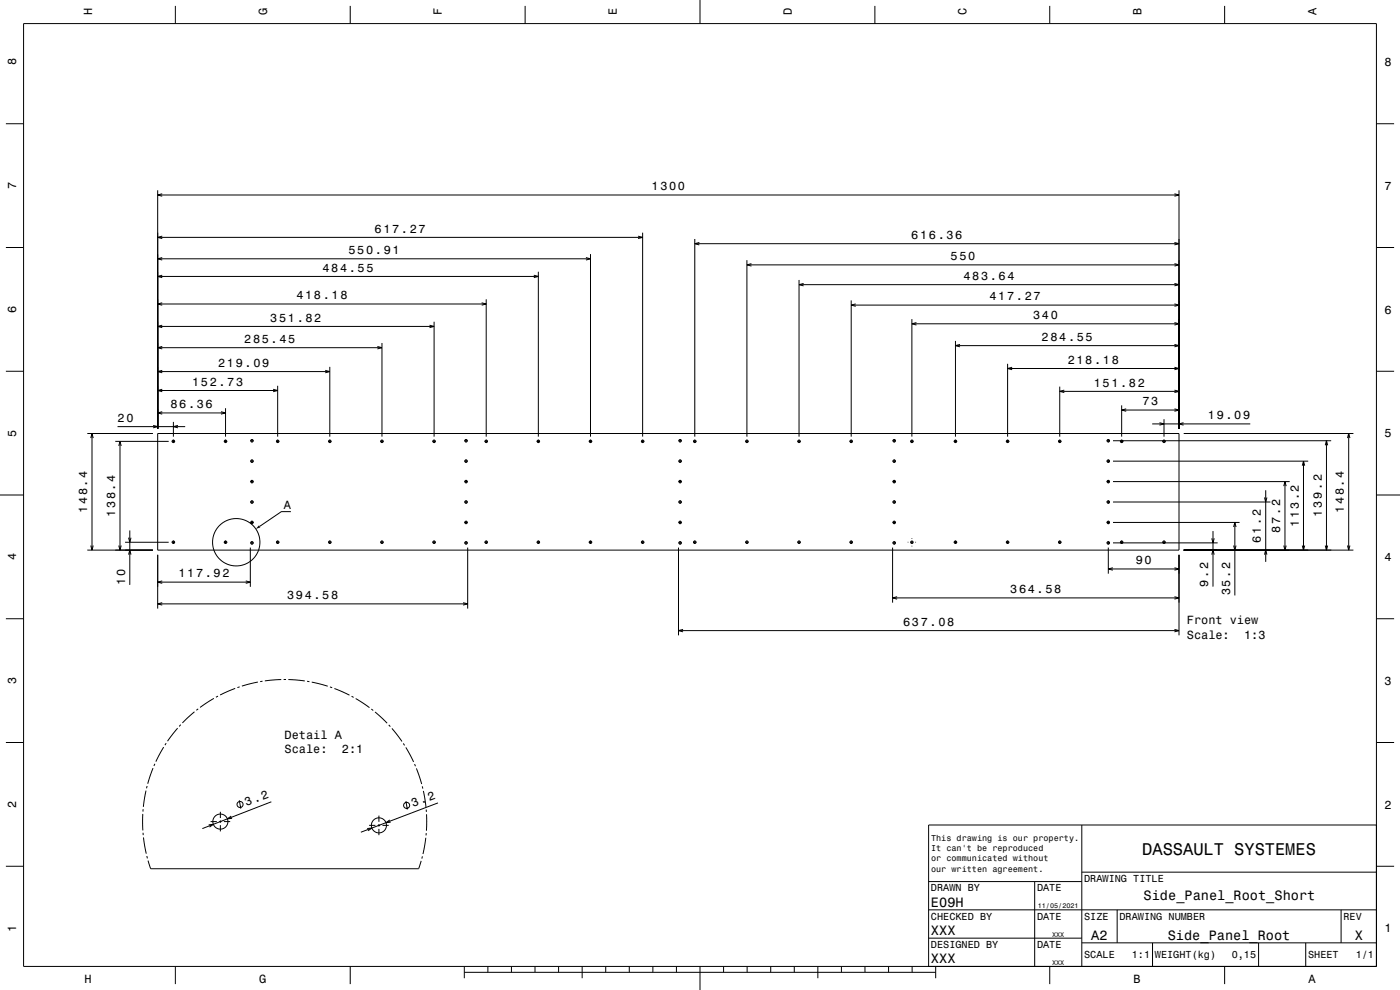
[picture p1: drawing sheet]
<svg xmlns="http://www.w3.org/2000/svg" width="594mm" height="420mm" viewBox="0 0 594 420" stroke-linecap="round" stroke-linejoin="round" font-family="sans-serif">
<g fill="none" stroke="#000" stroke-width=".42">
<path d="M10 10h574v400h-574zM74.4 2.5v7.5M148.6 2.5v7.5M222.8 2.5v7.5M297 0v10M371.2 2.5v7.5M445.4 2.5v7.5M519.6 2.5v7.5M2.5 52.5h7.5M584 52.5h7.5M66.9 80.7v101.2M66.9 82.7h433.3"/>
<path d="M68.8 82.2l-1.9 .5 1.9 .5M272.7 98.7v86.5M498.3 82.2l1.9 .5-1.9 .5M500.2 80.7v101.2M2.5 105h7.5M66.9 117.3h161.5M66.9 109.8h183.6M66.9 100.7h205.8M68.8 116.8l-1.9 .5 1.9 .5M68.8 109.3l-1.9 .5 1.9 .5M68.8 100.2l-1.9 .5 1.9 .5M226.5 116.8l1.9 .5-1.9 .5"/>
<path d="M228.4 115.3v69.9M248.6 109.3l1.9 .5-1.9 .5M250.5 107.8v77.4M270.7 100.2l2 .5-2 .5M294.8 101.4v83.8M294.8 103.4h205.4M296.7 102.9l-1.9 .5 1.9 .5M316.9 110.4v74.8M316.9 112.4h183.3M318.8 111.9l-1.9 .5 1.9 .5M339 118.8v66.4M498.3 111.9l1.9 .5-1.9 .5"/>
<path d="M498.3 102.9l1.9 .5-1.9 .5M584 105h7.5M66.9 138.5h117.3M66.9 129h139.4M68.8 138l-1.9 .5 1.9 .5M68.8 128.5l-1.9 .5 1.9 .5M182.2 138l2 .5-2 .5M184.2 136.5v48.7M204.4 128.5l1.9 .5-1.9 .5M206.3 127v58.2M339 120.8h161.2M341 120.3l-2 .5 2 .5"/>
<path d="M361.1 127.4v57.8M361.1 129.4h139.1M363.1 128.9l-2 .5 2 .6M386.9 135.4v49.8M386.9 137.4h113.3M388.8 136.9l-1.9 .5 1.9 .5M498.3 136.9l1.9 .5-1.9 .5M498.3 128.9l1.9 .5-1.9 .6M498.3 120.3l1.9 .5-1.9 .5M2.5 157.5h7.5M66.9 157.6h73M66.9 147.5h95.2"/>
<path d="M68.8 157.1l-1.9 .5 1.9 .6M68.8 147l-1.9 .5 1.9 .5M138 157.1l1.9 .5-1.9 .6M139.9 155.6v29.6M160.1 147l2 .5-2 .5M162.1 145.5v39.7M405.4 144.6v40.6M405.4 146.6h94.8M407.3 146.1l-1.9 .5 1.9 .6M427.5 154.3v30.9M427.5 156.3h72.7M429.4 155.8l-1.9 .5 1.9 .5"/>
<path d="M498.3 155.8l1.9 .5-1.9 .5M498.3 146.1l1.9 .5-1.9 .6M584 157.5h7.5M66.9 175.2h28.8M66.9 165.7h50.9M68.8 174.7l-1.9 .5 1.9 .5M68.8 165.2l-1.9 .5 1.9 .5M73.6 179v6.2M93.8 174.7l1.9 .5-1.9 .5M95.7 173.2v12M115.9 165.2l1.9 .5-1.9 .5M117.8 163.7v21.5"/>
<path d="M449.6 164v21.2M449.6 166h50.6M451.6 165.5l-2 .5 2 .5M475.9 172v13.2M475.9 174h24.3M477.8 173.5l-1.9 .5 1.9 .5M488.9 179.8h41.6M491.9 179.3l2 .5-2 .6M493.9 177.8v7.4M498.3 173.5l1.9 .5-1.9 .5M498.3 165.5l1.9 .5-1.9 .5M502.2 179.3l-2 .5 2 .6"/>
<path d="M37 183.9h27.9M38.5 185.8l.5-1.9 .6 1.9M39 183.9v49.5M48.9 187.2h22.7M49.9 181h28.7M50.4 189.2l.5-2 .5 2M50.9 187.2v46.2M65 180.5l1.9 .5-1.9 .5M66.9 183.9h433.3v49.5h-433.3zM72.9 187.2h1.4M73.6 186.6v1.3M75.5 180.5l-1.9 .5 1.9 .5"/>
<path d="M95 187.2h1.4M95.7 186.6v1.3M106.2 195.6h1.4M106.2 187h1.4M106.9 186.3v1.4M106.9 195v1.3M117.1 187.2h1.4M117.8 186.6v1.3M139.2 187.2h1.4M139.9 186.6v1.3M161.4 187.2h1.3M162.1 186.6v1.3"/>
<path d="M183.5 187.2h1.4M184.2 186.6v1.3M197 195.6h1.4M197 187h1.4M197.7 186.3v1.4M197.7 195v1.3M205.6 187.2h1.4M206.3 186.6v1.3M227.7 187.2h1.4M228.4 186.6v1.3M249.8 187.2h1.4M250.5 186.6v1.3"/>
<path d="M272 187.2h1.4M272.7 186.6v1.3M287.9 195.6h1.4M287.9 187h1.4M288.6 186.3v1.4M288.6 195v1.3M294.1 187.2h1.4M294.8 186.6v1.3M316.2 187.2h1.4M316.9 186.6v1.3M338.3 187.2h1.4M339 186.6v1.3"/>
<path d="M360.5 187.2h1.3M361.1 186.6v1.3M378.7 195.6h1.4M378.7 187h1.4M379.4 186.3v1.4M379.4 195v1.3M386.2 187.2h1.4M386.9 186.6v1.3M404.7 187.2h1.4M405.4 186.6v1.3M426.8 187.2h1.4M427.5 186.6v1.3"/>
<path d="M448.9 187.2h1.4M449.6 186.6v1.3M469.5 195.6h1.4M469.5 187h1.4M470.2 186.3v1.4M470.2 195v1.3M472.2 195.6h82.9M472.2 187h92.6M475.2 187.2h1.4M475.9 186.6v1.3M493.2 187.2h1.4M493.9 186.6v1.3"/>
<path d="M502.2 183.9h72M552.5 197.6l.6-2 .5 2M553.1 195.6v37.8M562.3 188.9l.5-1.9 .5 1.9M562.8 187v46.4M571.7 185.8l.5-1.9 .5 1.9M572.2 183.9v49.5M0 210h10M106.2 213h1.4M106.2 204.3h1.4M106.9 203.6v1.4M106.9 212.3v1.4"/>
<path d="M123.4 217.1h-4l-9.2 6.2M197 213h1.4M197 204.3h1.4M197.7 203.6v1.4M197.7 212.3v1.4M287.9 213h1.4M287.9 204.3h1.4M288.6 203.6v1.4M288.6 212.3v1.4M378.7 213h1.4M378.7 204.3h1.4M379.4 203.6v1.4"/>
<path d="M379.4 212.3v1.4M469.5 213h1.4M469.5 204.3h1.4M470.2 203.6v1.4M470.2 212.3v1.4M472.2 213h66.8M472.2 204.3h75M536.5 211l.5 2 .5-2M537 208v30.4M544.7 206.2l.5-1.9 .5 1.9M545.2 204.3v29.1M584 210h10"/>
<path d="M37 233.4h27.9M38.5 231.4l.5 2 .6-2M50.4 231.4l.5 2 .5-2M53.1 230h18.5M54.6 235.3l.5-1.9 .5 1.9M54.6 228.1l.5 1.9 .5-1.9M55.1 225v23.1M66.9 235.4v22.8M72.9 230h1.4M73.6 229.4v1.3M95 230h1.4M95.7 229.4v1.3"/>
<path d="M106.2 230.3h1.4M106.2 221.6h1.4M106.2 232.3v16.7M106.9 221v1.3M106.9 229.6v1.4M117.1 230h1.4M117.8 229.4v1.3M139.2 230h1.4M139.9 229.4v1.3M161.4 230h1.3M162.1 229.4v1.3M183.5 230h1.4"/>
<path d="M184.2 229.4v1.3M197 230.3h1.4M197 221.6h1.4M197.7 221v1.3M197.7 229.6v1.4M198.4 232.3v25.9M205.6 230h1.4M206.3 229.4v1.3M227.7 230h1.4M228.4 229.4v1.3M249.8 230h1.4M250.5 229.4v1.3"/>
<path d="M272 230h1.4M272.7 229.4v1.3M287.9 230.3h1.4M287.9 221.6h1.4M287.9 232.3v37.2M288.6 221v1.3M288.6 229.6v1.4M294.1 230h1.4M294.8 229.4v1.3M316.2 230h1.4M316.9 229.4v1.3M338.3 230h1.4"/>
<path d="M339 229.4v1.3M360.5 230h1.3M361.1 229.4v1.3M378.7 230.3h1.4M378.7 221.6h1.4M378.7 232.3v23.4M379.4 221v1.3M379.4 229.6v1.4M385.1 230h.3M386.4 230h1M386.9 228.3v.2M386.9 229.5v1"/>
<path d="M386.9 231.5v.3M388.4 230h.3M404.7 230h1.4M405.4 229.4v1.3M426.8 230h1.4M427.5 229.4v1.3M448.9 230h1.4M449.6 229.4v1.3M469.5 230.3h1.4M469.5 221.6h1.4M470.2 221v1.3M470.2 229.6v1.4"/>
<path d="M470.2 232.3v11.1M472.2 230.3h44.5M472.2 221.6h53.7M475.2 230h1.4M475.9 229.4v1.3M493.2 230h1.4M493.9 229.4v1.3M500.2 235.4v34.1M502.2 233.4h72M514.1 235.3l.6-1.9 .5 1.9M514.1 228.4l.6 1.9 .5-1.9M514.7 225.3v23.6"/>
<path d="M523.4 231.4l.5 2 .5-2M523.4 223.6l.5-2 .5 2M523.9 221.6v31M536.5 235.3l.5-1.9 .5 1.9M544.7 231.4l.5 2 .5-2M552.5 231.4l.6 2 .5-2M562.3 231.4l.5 2 .5-2M571.7 231.4l.5 2 .5-2M66.9 247h39.3M66.9 256.2h131.5M68.8 246.5l-1.9 .5 1.9 .5M68.8 255.7l-1.9 .5 1.9 .5"/>
<path d="M104.3 246.5l1.9 .5-1.9 .5M196.5 255.7l1.9 .5-1.9 .5M378.7 253.7h121.5M380.6 253.1l-1.9 .6 1.9 .5M470.2 241.4h30M472.2 240.9l-2 .5 2 .5M498.3 240.9l1.9 .5-1.9 .5M498.3 253.1l1.9 .6-1.9 .5M2.5 262.5h7.5M287.9 267.5h212.3M289.8 267l-1.9 .5 1.9 .6M498.3 267l1.9 .5-1.9 .6"/>
<path d="M584 262.5h7.5M90.7 296.3l-5.8 3.8M92.5 295.3l-.9 .5M99.8 292.1l-6.4 2.8M101.7 291.4l-1 .3M109.4 289.4l-6.8 1.7M111.4 289l-1 .2M119.3 288.3l-6.9 .6M120.3 288.3h1M122.3 288.3l7 .6M130.3 289l1 .2M132.3 289.4l6.7 1.7"/>
<path d="M140 291.4l.9 .4M141.9 292.1l6.4 2.8M149.2 295.4l.8 .5M150.9 296.4l5.9 3.8M2.5 315h7.5M69.4 317l-3.3 6.1M70.5 315.3l-.5 .8M75.4 308.9l-4.3 5.6M76.7 307.4l-.7 .8M82.5 302l-5.1 4.7M84.1 300.7l-.8 .6M157.6 300.8l.7 .6"/>
<path d="M159.1 302.1l5.2 4.7M164.9 307.5l.7 .8M166.3 309l4.3 5.6M171.1 315.4l.6 .8M172.2 317.1l3.3 6.2M584 315h7.5M61.9 335.4l-1.1 6.9M62.4 333.5l-.2 .9M64.9 325.9l-2.2 6.6M65.7 324l-.4 1M101.5 339.5l.7 3.6M172.2 339.9l.6 3.5"/>
<path d="M175.9 324.2l.4 .9M176.7 326l2.2 6.6M179.2 333.6l.2 1M179.6 335.5l1.1 7M60.6 345.3v7M60.7 353.3l.1 1M60.7 343.3l-.1 1M60.9 355.3l1.2 6.9M88.5 349.9l2-.2-1.6 1.2M89.3 348.6h2.7M93 348.6h1M93.5 344.4v2.7"/>
<path d="M93.5 348.1v1M93.5 350.1v2.6M95 348.6h2.7M98.1 346.2l-1.6 1.2 2-.2M115.1 340.2l-29.2 11.3M155.8 351.5l2-.2-1.6 1.2M156.6 350.2h2.7M160.3 350.2h1M160.8 346v2.7M160.8 349.7v1M160.8 351.7v2.6M162.3 350.2h2.6"/>
<path d="M165.4 347.8l-1.6 1.2 2-.2M180.7 355.4l-1.2 6.9M180.8 343.5l.1 .9M180.9 353.4l-.1 1M181 345.4l-.1 7M185.8 340.6l-32.7 12.5M459 350v60M584 350h-190v60M2.5 367.5h7.5M62.3 363.2l.2 .9M62.8 365.1l1.1 3.5h113.7l1.1-3.4M179.2 363.3l-.2 1"/>
<path d="M394 374h65M439 374v36M459 370h125M584 367.5h7.5M394 398h65M394 386h190M474 386v14M569 386v14M74.4 410v7.5M148.6 410v7.5M197 412.5h200M197 410v5"/>
<path d="M207 410v2.5M217 410v2.5M227 410v2.5M237 410v2.5M247 410v5M257 410v2.5M267 410v2.5M277 410v2.5M287 410v2.5M297 410v10M307 410v2.5M317 410v2.5"/>
<path d="M327 410v2.5M337 410v2.5M347 410v5M357 410v2.5M367 410v2.5M377 410v2.5M387 410v2.5M397 410v5M445.4 410v7.5M459 400h125M489 400v10M519.6 410v7.5"/>
<path d="M534 400v10M554 400v10"/>
<circle cx="73.6" cy="187.2" r=".53"/>
<circle cx="95.7" cy="187.2" r=".53"/>
<circle cx="106.9" cy="195.6" r=".53"/>
<circle cx="106.9" cy="187" r=".53"/>
<circle cx="117.8" cy="187.2" r=".53"/>
<circle cx="139.9" cy="187.2" r=".53"/>
<circle cx="162.1" cy="187.2" r=".53"/>
<circle cx="184.2" cy="187.2" r=".53"/>
<circle cx="197.7" cy="195.6" r=".53"/>
<circle cx="197.7" cy="187" r=".53"/>
<circle cx="206.3" cy="187.2" r=".53"/>
<circle cx="228.4" cy="187.2" r=".53"/>
<circle cx="250.5" cy="187.2" r=".53"/>
<circle cx="272.7" cy="187.2" r=".53"/>
<circle cx="288.6" cy="195.6" r=".53"/>
<circle cx="288.6" cy="187" r=".53"/>
<circle cx="294.8" cy="187.2" r=".53"/>
<circle cx="316.9" cy="187.2" r=".53"/>
<circle cx="339" cy="187.2" r=".53"/>
<circle cx="361.1" cy="187.2" r=".53"/>
<circle cx="379.4" cy="195.6" r=".53"/>
<circle cx="379.4" cy="187" r=".54"/>
<circle cx="386.9" cy="187.2" r=".53"/>
<circle cx="405.4" cy="187.2" r=".53"/>
<circle cx="427.5" cy="187.2" r=".53"/>
<circle cx="449.6" cy="187.2" r=".53"/>
<circle cx="470.2" cy="187" r=".53"/>
<circle cx="470.2" cy="195.6" r=".53"/>
<circle cx="475.9" cy="187.2" r=".53"/>
<circle cx="493.9" cy="187.2" r=".53"/>
<circle cx="106.9" cy="204.3" r=".53"/>
<circle cx="106.9" cy="213" r=".53"/>
<circle cx="197.7" cy="204.3" r=".53"/>
<circle cx="197.7" cy="213" r=".53"/>
<circle cx="288.6" cy="204.3" r=".53"/>
<circle cx="288.6" cy="213" r=".53"/>
<circle cx="379.4" cy="204.3" r=".53"/>
<circle cx="379.4" cy="213" r=".54"/>
<circle cx="470.2" cy="204.3" r=".53"/>
<circle cx="470.2" cy="213" r=".53"/>
<circle cx="73.6" cy="230" r=".53"/>
<circle cx="95.7" cy="230" r=".53"/>
<circle cx="100.2" cy="230" r="10"/>
<circle cx="106.9" cy="221.6" r=".53"/>
<circle cx="106.9" cy="230.3" r=".53"/>
<circle cx="117.8" cy="230" r=".53"/>
<circle cx="139.9" cy="230" r=".53"/>
<circle cx="162.1" cy="230" r=".53"/>
<circle cx="184.2" cy="230" r=".53"/>
<circle cx="197.7" cy="221.6" r=".53"/>
<circle cx="197.7" cy="230.3" r=".53"/>
<circle cx="206.3" cy="230" r=".53"/>
<circle cx="228.4" cy="230" r=".53"/>
<circle cx="250.5" cy="230" r=".53"/>
<circle cx="272.7" cy="230" r=".53"/>
<circle cx="288.6" cy="230.3" r=".53"/>
<circle cx="288.6" cy="221.6" r=".53"/>
<circle cx="294.8" cy="230" r=".53"/>
<circle cx="316.9" cy="230" r=".53"/>
<circle cx="339" cy="230" r=".53"/>
<circle cx="361.1" cy="230" r=".53"/>
<circle cx="379.4" cy="221.6" r=".53"/>
<circle cx="379.4" cy="230.3" r=".53"/>
<circle cx="386.9" cy="230" r=".53"/>
<circle cx="405.4" cy="230" r=".53"/>
<circle cx="427.5" cy="230" r=".53"/>
<circle cx="449.6" cy="230" r=".53"/>
<circle cx="470.2" cy="221.6" r=".53"/>
<circle cx="470.2" cy="230.3" r=".53"/>
<circle cx="475.9" cy="230" r=".53"/>
<circle cx="493.9" cy="230" r=".53"/>
<circle cx="93.5" cy="348.6" r="3.2"/>
<circle cx="101.9" cy="341.3" r="1.28"/>
<circle cx="160.8" cy="350.2" r="3.2"/>
<circle cx="172.5" cy="341.7" r="1.28"/>
</g>
<path d="M109.9 222.9l.5 .9-1.9 .6z" fill-rule="evenodd" fill="#000"/>
<text font-size="7.2" x="484.6" y="362.6">DASSAULT SYSTEMES</text>
<g font-size="5.8">
<text x="485.2" y="382">Side_Panel_Root_Short</text>
<text x="395" y="384.6">E09H</text>
<text x="395" y="396.6">XXX</text>
<text x="463" y="398.6">A2</text>
<text x="495.5" y="398.6">Side_Panel_Root</text>
<text x="574.8" y="398.6">X</text>
<text x="395" y="408.6">XXX</text>
</g>
<g font-size="5">
<text x="39.1" y="6.5" transform="rotate(-90 39.1 6.5)">H</text>
<text x="113.3" y="6.5" transform="rotate(-90 113.3 6.5)">G</text>
<text x="187.5" y="6.5" transform="rotate(-90 187.5 6.5)">F</text>
<text x="261.7" y="6.5" transform="rotate(-90 261.7 6.5)">E</text>
<text x="335.9" y="6.5" transform="rotate(-90 335.9 6.5)">D</text>
<text x="410.1" y="6.5" transform="rotate(-90 410.1 6.5)">C</text>
<text x="484.3" y="6.5" transform="rotate(-90 484.3 6.5)">B</text>
<text x="558.5" y="6.5" transform="rotate(-90 558.5 6.5)">A</text>
<text x="6.8" y="27.8" transform="rotate(-90 6.8 27.8)">8</text>
<text x="587.5" y="28.1">8</text>
<text x="6.8" y="80.3" transform="rotate(-90 6.8 80.3)">7</text>
<text x="276.4" y="80.7">1300</text>
<text x="587.5" y="80.6">7</text>
<text x="158.9" y="98.7">617.27</text>
<text x="386.7" y="101.4">616.36</text>
<text x="147.9" y="107.8">550.91</text>
<text x="403.3" y="110.4">550</text>
<text x="136.8" y="115.3">484.55</text>
<text x="408.8" y="118.8">483.64</text>
<text x="125.7" y="127">418.18</text>
<text x="419.8" y="127.4">417.27</text>
<text x="6.8" y="132.8" transform="rotate(-90 6.8 132.8)">6</text>
<text x="114.7" y="136.5">351.82</text>
<text x="438.3" y="135.4">340</text>
<text x="587.5" y="133.1">6</text>
<text x="103.6" y="145.5">285.45</text>
<text x="442" y="144.6">284.55</text>
<text x="92.6" y="155.6">219.09</text>
<text x="453" y="154.3">218.18</text>
<text x="81.5" y="163.7">152.73</text>
<text x="464.1" y="164">151.82</text>
<text x="72.3" y="173.2">86.36</text>
<text x="484.7" y="172">73</text>
<text x="49.9" y="179">20</text>
<text x="512.5" y="177.8">19.09</text>
<text x="6.8" y="185.3" transform="rotate(-90 6.8 185.3)">5</text>
<text x="587.5" y="185.6">5</text>
<text x="120.4" y="215.9">A</text>
<text x="37" y="217.6" transform="rotate(-90 37 217.6)">148.4</text>
<text x="48.9" y="219.3" transform="rotate(-90 48.9 219.3)">138.4</text>
<text x="560.8" y="219.2" transform="rotate(-90 560.8 219.2)">139.2</text>
<text x="570.2" y="217.6" transform="rotate(-90 570.2 217.6)">148.4</text>
<text x="543.2" y="226" transform="rotate(-90 543.2 226)">87.2</text>
<text x="551.1" y="223.5" transform="rotate(-90 551.1 223.5)">113.2</text>
<text x="535" y="230.3" transform="rotate(-90 535 230.3)">61.2</text>
<text x="6.8" y="237.8" transform="rotate(-90 6.8 237.8)">4</text>
<text x="481.8" y="239.4">90</text>
<text x="587.5" y="238.1">4</text>
<text x="75.7" y="245">117.92</text>
<text x="53.1" y="248.1" transform="rotate(-90 53.1 248.1)">10</text>
<text x="428.6" y="251.7">364.58</text>
<text x="512.7" y="248.9" transform="rotate(-90 512.7 248.9)">9.2</text>
<text x="121.8" y="254.2">394.58</text>
<text x="521.9" y="252.6" transform="rotate(-90 521.9 252.6)">35.2</text>
<text x="383.2" y="265.5">637.08</text>
<text x="503.6" y="264.9">Front view</text>
<text x="503.6" y="271">Scale:</text>
<text x="527.9" y="271">1:3</text>
<text x="6.8" y="290.3" transform="rotate(-90 6.8 290.3)">3</text>
<text x="587.5" y="290.6">3</text>
<text x="120.8" y="313.4">Detail A</text>
<text x="120.8" y="319.5">Scale:</text>
<text x="145.1" y="319.5">2:1</text>
<text x="6.8" y="342.8" transform="rotate(-90 6.8 342.8)">2</text>
<text x="104.6" y="342.1" transform="rotate(-21 104.6 342.1)">3.2</text>
<text x="175.3" y="342.5" transform="rotate(-21 175.3 342.5)">3.2</text>
<text x="587.5" y="343.1">2</text>
<text x="6.8" y="395.3" transform="rotate(-90 6.8 395.3)">1</text>
<text x="587.5" y="395.6">1</text>
<text x="35.8" y="416.8">H</text>
<text x="110" y="416.8">G</text>
<text x="481" y="416.8">B</text>
<text x="555.2" y="416.8">A</text>
</g>
<g font-size="4.3">
<text x="460" y="374.2">DRAWING TITLE</text>
<text x="395" y="378.2">DRAWN BY</text>
<text x="440" y="378.2">DATE</text>
<text x="395" y="390.2">CHECKED BY</text>
<text x="440" y="390.2">DATE</text>
<text x="460" y="390.2">SIZE</text>
<text x="475" y="390.2">DRAWING NUMBER</text>
<text x="570" y="390.2">REV</text>
<text x="395" y="402.2">DESIGNED BY</text>
<text x="440" y="402.2">DATE</text>
<text x="460" y="406.6">SCALE</text>
<text x="480.2" y="406.6">1:1</text>
<text x="490" y="406.6">WEIGHT(kg)</text>
<text x="522.6" y="406.6">0,15</text>
<text x="555" y="406.6">SHEET</text>
<text x="575.2" y="406.6">1/1</text>
</g>
<g font-size="3.6">
<text x="395.1" y="356.8">This drawing is our property.</text>
<text x="395.1" y="361.2">It can't be reproduced</text>
<text x="395.1" y="365.5">or communicated without</text>
<text x="395.1" y="369.8">our written agreement.</text>
</g>
<g font-size="2.9">
<text x="440.3" y="385.3">11/05/2021</text>
<text x="446.4" y="397.3">XXX</text>
<text x="446.4" y="409.3">XXX</text>
</g>
</svg>
